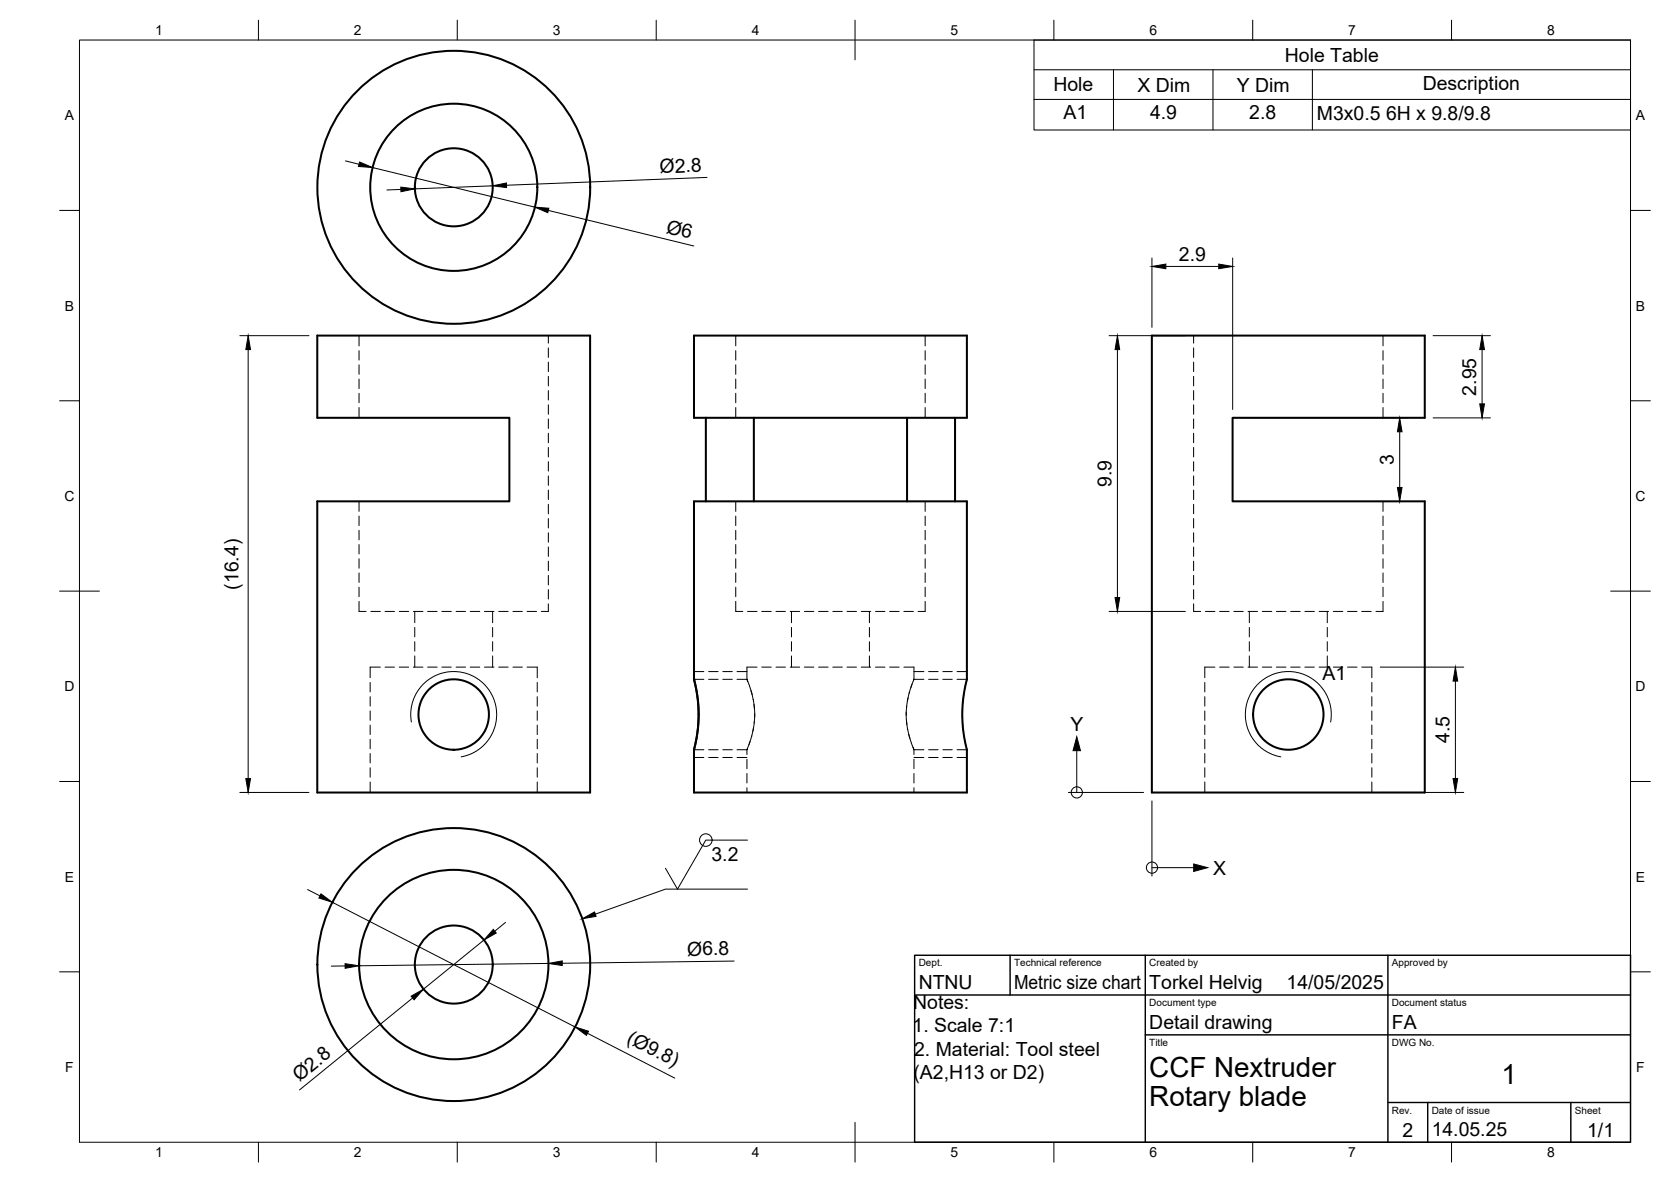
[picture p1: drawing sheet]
<svg xmlns="http://www.w3.org/2000/svg" width="420mm" height="297mm" viewBox="0 0 420 297" stroke-linecap="round" stroke-linejoin="round" font-family="sans-serif">
<!-- layer: Visible -->
<g fill="none" stroke="#000" stroke-width=".51">
<path d="M79.8 84.3h68.6v114.9h-68.6v-73.2h48.3v-21h-48.3zM174.5 84.3h68.6v20.7h-68.6zM289.6 84.3h68.6v20.7h-48.3v21h48.3v73.2h-68.6zM177.5 105v21M189.5 105v21M228.1 105v21M240.1 105v21M174.5 170.7v-44.7h68.6v44.7l-.8 3.9-.3 4.3 .2 4.7 .9 4.8v10.8h-68.6v-10.8M174.5 170.7l.8 3.9 .4 4.3-.3 4.9-.9 4.6M174.5 170.7l.8 3.9 .4 4.3-.3 4.7-.9 4.8"/>
<circle cx="114.1" cy="47.1" r="34.3"/>
<circle cx="114.1" cy="47.1" r="21"/>
<circle cx="114.1" cy="47.1" r="9.8"/>
<circle cx="114.1" cy="179.6" r="8.8"/>
<circle cx="323.9" cy="179.6" r="8.8"/>
<circle cx="114.1" cy="242.4" r="9.8"/>
<circle cx="114.1" cy="242.4" r="23.8"/>
<circle cx="114.1" cy="242.4" r="34.3"/>
</g>
<!-- layer: Hidden -->
<g fill="none" stroke="#000" stroke-width=".25">
<path d="M90.3 84.3v2.6M90.3 88.1v2.4M90.3 91.7v2.4M90.3 95.3v2.3M90.3 98.8v2.4M137.9 84.3v1.9M137.9 87.4v2.4M137.9 91v2.4M137.9 94.6v2.4M137.9 98.2v2.3M185 84.3v2.6M185 88.1v2.4"/>
<path d="M185 91.7v2.4M185 95.3v2.3M185 98.8v2.4M232.6 84.3v2.6M232.6 88.1v2.4M232.6 91.7v2.4M232.6 95.3v2.3M232.6 98.8v2.4M300.1 84.3v1.9M300.1 87.4v2.4M300.1 91v2.4M300.1 94.6v2.4"/>
<path d="M300.1 98.2v2.3M347.7 84.3v2.6M347.7 88.1v2.4M347.7 91.7v2.4M347.7 95.3v2.3M347.7 98.8v2.4M90.3 102.4v2.6M137.9 101.7v2.4M137.9 105.3v2.4M137.9 108.9v2.4M137.9 112.4v2.4M137.9 116v2.4"/>
<path d="M137.9 119.6v2.4M185 102.4v2.6M232.6 102.4v2.6M300.1 101.7v2.4M300.1 105.3v2.4M300.1 108.9v2.4M300.1 112.4v2.4M300.1 116v2.4M300.1 119.6v2.4M347.7 102.4v2.6M90.3 126v2.5M90.3 129.7v2.4"/>
<path d="M90.3 133.3v2.4M90.3 136.8v2.4M137.9 123.2v2.3M137.9 126.7v2.4M137.9 130.3v2.4M137.9 133.9v2.4M137.9 137.5v2.3M185 126v2.5M185 129.7v2.4M185 133.3v2.4M185 136.8v2.4M232.6 126v2.5"/>
<path d="M232.6 129.7v2.4M232.6 133.3v2.4M232.6 136.8v2.4M300.1 123.2v2.3M300.1 126.7v2.4M300.1 130.3v2.4M300.1 133.9v2.4M300.1 137.5v2.3M347.7 126v2.5M347.7 129.7v2.4M347.7 133.3v2.4M347.7 136.8v2.4"/>
<path d="M90.3 151.1v2.6h1.8M90.3 140.4v2.4M90.3 144v2.4M90.3 147.6v2.4M93.2 153.7h2.4M96.8 153.7h2.4M100.4 153.7h2.4M103.9 153.7h2.4M104.3 153.7v2.8M104.3 157.7v2.3M107.5 153.7h2.4M111.1 153.7h2.4"/>
<path d="M114.7 153.7h2.4M118.2 153.7h2.4M121.8 153.7h2.4M123.9 153.7v2.8M123.9 157.7v2.3M125.4 153.7h2.4M129 153.7h2.3M132.5 153.7h2.4M137.9 151.8v1.9h-1.8M137.9 141v2.4M137.9 144.6v2.4M137.9 148.2v2.3"/>
<path d="M185 151.1v2.6h1.8M185 140.4v2.4M185 144v2.4M185 147.6v2.4M188 153.7h2.4M191.5 153.7h2.4M195.1 153.7h2.4M198.7 153.7h2.4M199 153.7v2.8M199 157.7v2.3M202.3 153.7h2.3M205.8 153.7h2.4"/>
<path d="M209.4 153.7h2.4M213 153.7h2.3M216.6 153.7h2.3M218.6 153.7v2.8M218.6 157.7v2.3M220.1 153.7h2.4M223.7 153.7h2.4M227.3 153.7h2.4M232.6 151.1v2.6h-1.8M232.6 140.4v2.4M232.6 144v2.4M232.6 147.6v2.4"/>
<path d="M300.1 151.8v1.9h1.8M300.1 141v2.4M300.1 144.6v2.4M300.1 148.2v2.3M303.1 153.7h2.4M306.7 153.7h2.4M310.2 153.7h2.4M313.8 153.7h2.4M314.1 153.7v2.8M314.1 157.7v2.3M317.4 153.7h2.4M321 153.7h2.3"/>
<path d="M324.5 153.7h2.4M328.1 153.7h2.4M331.7 153.7h2.4M333.7 153.7v2.8M333.7 157.7v2.3M335.3 153.7h2.3M338.8 153.7h2.4M342.4 153.7h2.4M347.7 151.1v2.6h-1.7M347.7 140.4v2.4M347.7 144v2.4M347.7 147.6v2.4"/>
<path d="M93.1 171.5v2.4M93.1 175.1v2.3M93.1 178.7v2.3M95.6 167.6h-2.5v2.7M96.8 167.6h2.4M100.4 167.6h2.4M103.9 167.6h2.4M104.3 161.3v2.3M104.3 164.8v2.8M107.5 167.6h2.4M111.1 167.6h2.4M114.7 167.6h2.4"/>
<path d="M118.2 167.6h2.4M121.8 167.6h2.4M123.9 161.3v2.3M123.9 164.8v2.8M125.4 167.6h2.4M129 167.6h2.3M132.5 167.6h2.6v2.7M135.1 171.5v2.4M135.1 175.1v2.3M135.1 178.7v2.3M174.5 170.7h.1M174.5 170.7h2.5"/>
<path d="M178.2 170.7h2.4M181.7 170.7h2.4M188 171.2l-.2-.5 .7 1.7M188.4 172.3l.7 2.3M188.8 173.5l.6 2.4M189.4 175.8l.3 2.3M189.6 177l.2 3.2M189.8 179.3l-.2 2.4M190.4 167.6h-2.6v3.1h-2.5M191.5 167.6h2.4M195.1 167.6h2.4M198.7 167.6h2.4"/>
<path d="M199 161.3v2.3M199 164.8v2.8M202.3 167.6h2.3M205.8 167.6h2.4M209.4 167.6h2.4M213 167.6h2.3M216.6 167.6h2.3M218.6 161.3v2.3M218.6 164.8v2.8M220.1 167.6h2.4M223.7 167.6h2.4M227.3 167.6h2.5v3.1h2.5"/>
<path d="M227.9 178.9l.1 3.2M228 177.4l-.1 2.4M228.3 175.4l-.4 2.3M228.7 173.9l-.5 2.3M229.3 172l-.7 2.2M229.7 170.9l.1-.2-.8 2.1M233.5 170.7h2.4M237.1 170.7h2.3M240.6 170.7h2.5l-.6 2.6M242 178v2.4M242.3 174.5l-.2 2.3M302.9 171.5v2.4"/>
<path d="M302.9 175.1v2.3M302.9 178.7v2.3M305.5 167.6h-2.6v2.7M306.7 167.6h2.4M310.2 167.6h2.4M313.8 167.6h2.4M314.1 161.3v2.3M314.1 164.8v2.8M317.4 167.6h2.4M321 167.6h2.3M324.5 167.6h2.4M328.1 167.6h2.4"/>
<path d="M331.7 167.6h2.4M333.7 161.3v2.3M333.7 164.8v2.8M335.3 167.6h2.3M338.8 167.6h2.4M342.4 167.6h2.5v2.7M344.9 171.5v2.4M344.9 175.1v2.3M344.9 178.7v2.3M93.1 182.2v2.4M93.1 185.8v2.4M93.1 189.4v2.3"/>
<path d="M93.1 192.9v2.4M93.1 196.5v2.7M135.1 182.2v2.4M135.1 185.8v2.4M135.1 189.4v2.3M135.1 192.9v2.4M135.1 196.5v2.7M174.5 188.4h.1M174.5 188.4h2.5M178.2 188.4h2.4M181.7 188.4h2.4M185.3 188.4h2.5v1.2"/>
<path d="M187.8 190.8v2.4M187.8 194.4v2.4M187.8 198v1.2M188.6 186.3l-.8 2.1 .1-.1M189 184.9l-.7 2.3M189.5 182.9l-.6 2.3M189.7 181.4l-.4 2.3M227.9 181l.3 2.4M228.2 183.3l.6 2.3M228.5 184.5l.7 2.3M229.2 186.7l.6 1.7-.2-.5M229.8 190.8v2.4"/>
<path d="M229.8 194.4v2.4M229.8 198v1.2M232.3 188.4h-2.5v1.2M233.5 188.4h2.4M237.1 188.4h2.3M240.6 188.4h2.5M242 181.6l.3 2.4M242.4 185.2l.5 2.3M302.9 182.2v2.4M302.9 185.8v2.4M302.9 189.4v2.3M302.9 192.9v2.4"/>
<path d="M302.9 196.5v2.7M344.9 182.2v2.4M344.9 185.8v2.4M344.9 189.4v2.3M344.9 192.9v2.4M344.9 196.5v2.7"/>
</g>
<!-- layer: Visible Narrow -->
<path d="M103.4 181.4l-.1-2.1 .3-2.5 .9-2.2 1.3-2 1.7-1.6 1.8-1.2 2.3-.8 2.5-.2a10.8 10.8 0 0 1 10.7 9.8 10.8 10.8 0 0 1-8.8 11.6M334.6 181.4l.1-2.4-.2-1.9-.9-2.4-1.5-2.2-1.9-1.7-1.9-1.1-2.5-.8-1.9-.1a10.8 10.8 0 0 0-10.7 9.8 10.8 10.8 0 0 0 8.9 11.6" fill="none" stroke="#000" stroke-width=".25"/>
<!-- layer: Hidden Narrow -->
<g fill="none" stroke="#000" stroke-width=".25">
<path d="M174.5 168.8h2.5M178.2 168.8h2.4M181.7 168.8h2.4M185.3 168.8h2.5M229.8 168.8h2.5M233.5 168.8h2.4M237.1 168.8h2.3M240.6 168.8h2.5M174.5 190.4h2.5M178.2 190.4h2.4M181.7 190.4h2.4M185.3 190.4h2.5"/>
<path d="M229.8 190.4h2.5M233.5 190.4h2.4M237.1 190.4h2.3M240.6 190.4h2.5"/>
</g>
<!-- layer: BORDER -->
<g fill="none" stroke="#000" stroke-width=".25">
<path d="M20 10.1h390v276.9h-390zM65 5.1v5M115 5.1v5M165 5.1v5M215 5.1v10M265 5.1v5M315 5.1v5M365 5.1v5M15 52.9h5M410 52.9h5M15 100.7h5M410 100.7h5"/>
<path d="M15 148.6h10M405 148.6h10M15 196.4h5M410 196.4h5M15 244.2h5M410 244.2h5M65 287v5M115 287v5M165 287v5M215 282.1v9.9M265 287v5M315 287v5"/>
<path d="M365 287v5"/>
</g>
<!-- layer: TITLEBLOCK -->
<path d="M230 240.1h180v46.9h-180zM230 250h180M254 240.1v9.9M288 240.1v46.9M349 240.1v46.9M288 260.1h122M349 277.1h61M359 277.1v9.9M395 277.1v9.9" fill="none" stroke="#000" stroke-width=".36"/>
<!-- layer: FD_Dimensions -->
<g fill="none" stroke="#000" stroke-width=".25">
<path d="M86.9 40.4l3.4 .9M93.7 42.1l40.8 10M100.8 47.6l-3.5 .1M123.9 46.7l-19.6 .8M137.9 52.9l36.5 8.9M177.8 44.6l-50.4 2M289.6 64.8v17.5M293.1 67h13.4M309.9 64.8v38.1M60.3 84.4h17.4M62.4 87.8v107.9M278.9 84.4h19.1"/>
<path d="M281 87.8v62.4M360.3 84.4h14.5M372.7 87.8v13.7M312 105h42M351.9 108.5v14M360.3 105h14.5M312 126h42M278.9 153.7h19.1M347 167.6h21M366 171.2v24.5M60.3 199.1h17.4M347 199.1h21"/>
<path d="M77.3 223.5l3.2 1.6M83.6 226.7l61 31.4M121.7 236.2l-15.2 12.4M127.1 231.8l-2.7 2.2M86.8 242.7l-3.5 .1M103.8 250.8l-28.5 23.1M137.9 242.1l-47.6 .6M147.7 259.7l22 11.2M184.6 241.5l-43.2 .6"/>
</g>
<g fill="#000" stroke="#000" stroke-width=".25">
<path d="M90.4 40.7l3.3 1.4-3.6-.3zM100.8 47l3.5 .5-3.5 .7zM123.9 46.7l3.4-.7 .1 1.1zM134.5 52.1l3.5 .2-.3 1.2zM289.6 67l3.5-.6v1.1zM306.5 66.4l3.4 .6-3.4 .5zM62.4 84.4l.6 3.4h-1.2zM281 84.4l.5 3.4h-1.1zM372.7 84.4l.6 3.4h-1.2zM351.9 105l.6 3.5h-1.1zM372.1 101.5h1.2l-.6 3.5zM351.4 122.5h1.1l-.6 3.5z"/>
<path d="M280.4 150.2h1.1l-.5 3.5zM366 167.6l.5 3.6h-1.1zM61.8 195.7h1.2l-.6 3.4zM365.4 195.7h1.1l-.5 3.4zM80.7 224.6l2.9 2.1-3.4-1zM124 233.6l.8 .9-3.1 1.7zM86.8 242.2l3.5 .5-3.5 .6zM103.4 250.3l3.1-1.7-2.4 2.7zM137.9 242.1l3.5-.6v1.1zM144.6 258.1l3.4 1.1-.6 1z"/>
</g>
<!-- layer: Origin Marker -->
<g fill="none" stroke="#000" stroke-width=".25">
<path d="M268.6 199.1h18.9M270.7 188.6v10.5M289.6 201.3v18.9M289.6 218h10.5"/>
<circle cx="270.8" cy="199.1" r="1.41"/>
<circle cx="289.7" cy="218" r="1.41"/>
</g>
<path d="M270.7 185.2l1 3.4h-1.9zM300.1 217.1l3.5 .9-3.5 1z" fill="#000" stroke="#000" stroke-width=".25"/>
<!-- layer: Hole Tables -->
<path d="M260 10.1h150v22.6h-150zM260 17.5h150M280 17.5v15.2M305 17.5v15.2M330 17.5v15.2M260 25h150" fill="none" stroke="#000" stroke-width=".25"/>
<g fill="none" stroke="#000" stroke-width=".25">
<path d="M188 211.1h-10.5l-7.2 12.3-3-5.2M188 223.4h-20.7l-17.6 6.3"/>
<circle cx="177.5" cy="211.1" r="1.58"/>
</g>
<path d="M146.4 230.9l3.1-1.7 .4 1.1z" fill="#000" stroke="#000" stroke-width=".25"/>
<g font-size="7">
<text x="289" y="270.6">CCF Nextruder</text>
<text x="377.5" y="272.3">1</text>
<text x="289" y="278.1">Rotary blade</text>
</g>
<g font-size="4.9">
<text x="323.1" y="15.5">Hole Table</text>
<text x="264.9" y="23">Hole</text>
<text x="286" y="23">X Dim</text>
<text x="311" y="23">Y Dim</text>
<text x="357.7" y="22.5">Description</text>
<text x="267.4" y="29.9">A1</text>
<text x="289.2" y="29.9">4.9</text>
<text x="314.1" y="29.9">2.8</text>
<text x="331.1" y="30">M3x0.5 6H x 9.8/9.8</text>
<text x="165.9" y="43.5" transform="rotate(-2 165.9 43.5)">Ø2.8</text>
<text x="167.3" y="58.5" transform="rotate(14 167.3 58.5)">Ø6</text>
<text x="296.4" y="65.5">2.9</text>
<text x="371.2" y="99.4" transform="rotate(-90 371.2 99.4)">2.95</text>
<text x="350.5" y="116.8" transform="rotate(-90 350.5 116.8)">3</text>
<text x="279.5" y="122.4" transform="rotate(-90 279.5 122.4)">9.9</text>
<text x="60" y="148.2" transform="rotate(-90 60 148.2)">(16.4)</text>
<text x="332.6" y="170.9">A1</text>
<text x="269.1" y="183.8">Y</text>
<text x="364.5" y="186.7" transform="rotate(-90 364.5 186.7)">4.5</text>
<text x="178.9" y="216.4">3.2</text>
<text x="305" y="219.8">X</text>
<text x="172.8" y="240.1" transform="rotate(-1 172.8 240.1)">Ø6.8</text>
<text x="231" y="248.5">NTNU</text>
<text x="255" y="248.5">Metric size chart</text>
<text x="289" y="248.5">Torkel Helvig</text>
<text x="323.5" y="248.5">14/05/2025</text>
<text x="229.6" y="253.5">Notes:</text>
<text x="157.4" y="261.9" transform="rotate(27 157.4 261.9)">(Ø9.8)</text>
<text x="229.4" y="259.4">1. Scale 7:1</text>
<text x="289" y="258.6">Detail drawing</text>
<text x="350" y="258.6">FA</text>
<text x="229.8" y="265.3">2. Material: Tool steel</text>
<text x="75.3" y="271.9" transform="rotate(-39 75.3 271.9)">Ø2.8</text>
<text x="229.7" y="271.2">(A2,H13 or D2)</text>
<text x="352.6" y="285.7">2</text>
<text x="360" y="285.5">14.05.25</text>
<text x="399.1" y="285.7">1/1</text>
</g>
<g font-size="3.5">
<text x="39" y="8.8">1</text>
<text x="89" y="8.8">2</text>
<text x="139" y="8.8">3</text>
<text x="189" y="8.8">4</text>
<text x="239" y="8.8">5</text>
<text x="289" y="8.8">6</text>
<text x="339" y="8.8">7</text>
<text x="389" y="8.8">8</text>
<text x="16.3" y="30.2">A</text>
<text x="411.3" y="30.2">A</text>
<text x="16.3" y="78">B</text>
<text x="411.3" y="78">B</text>
<text x="16.2" y="125.9">C</text>
<text x="411.2" y="125.9">C</text>
<text x="16.2" y="173.7">D</text>
<text x="411.2" y="173.7">D</text>
<text x="16.3" y="221.6">E</text>
<text x="411.3" y="221.6">E</text>
<text x="16.4" y="269.4">F</text>
<text x="411.4" y="269.4">F</text>
<text x="39" y="290.8">1</text>
<text x="89" y="290.8">2</text>
<text x="139" y="290.8">3</text>
<text x="189" y="290.8">4</text>
<text x="239" y="290.8">5</text>
<text x="289" y="290.8">6</text>
<text x="339" y="290.8">7</text>
<text x="389" y="290.8">8</text>
</g>
<g font-size="2.5">
<text x="231" y="242.9">Dept.</text>
<text x="255" y="242.9">Technical reference</text>
<text x="289" y="242.9">Created by</text>
<text x="350" y="242.9">Approved by</text>
<text x="289" y="252.8">Document type</text>
<text x="350" y="252.8">Document status</text>
<text x="289" y="262.9">Title</text>
<text x="350" y="262.9">DWG No.</text>
<text x="350" y="279.9">Rev.</text>
<text x="360" y="279.9">Date of issue</text>
<text x="396" y="279.9">Sheet</text>
</g>
</svg>
